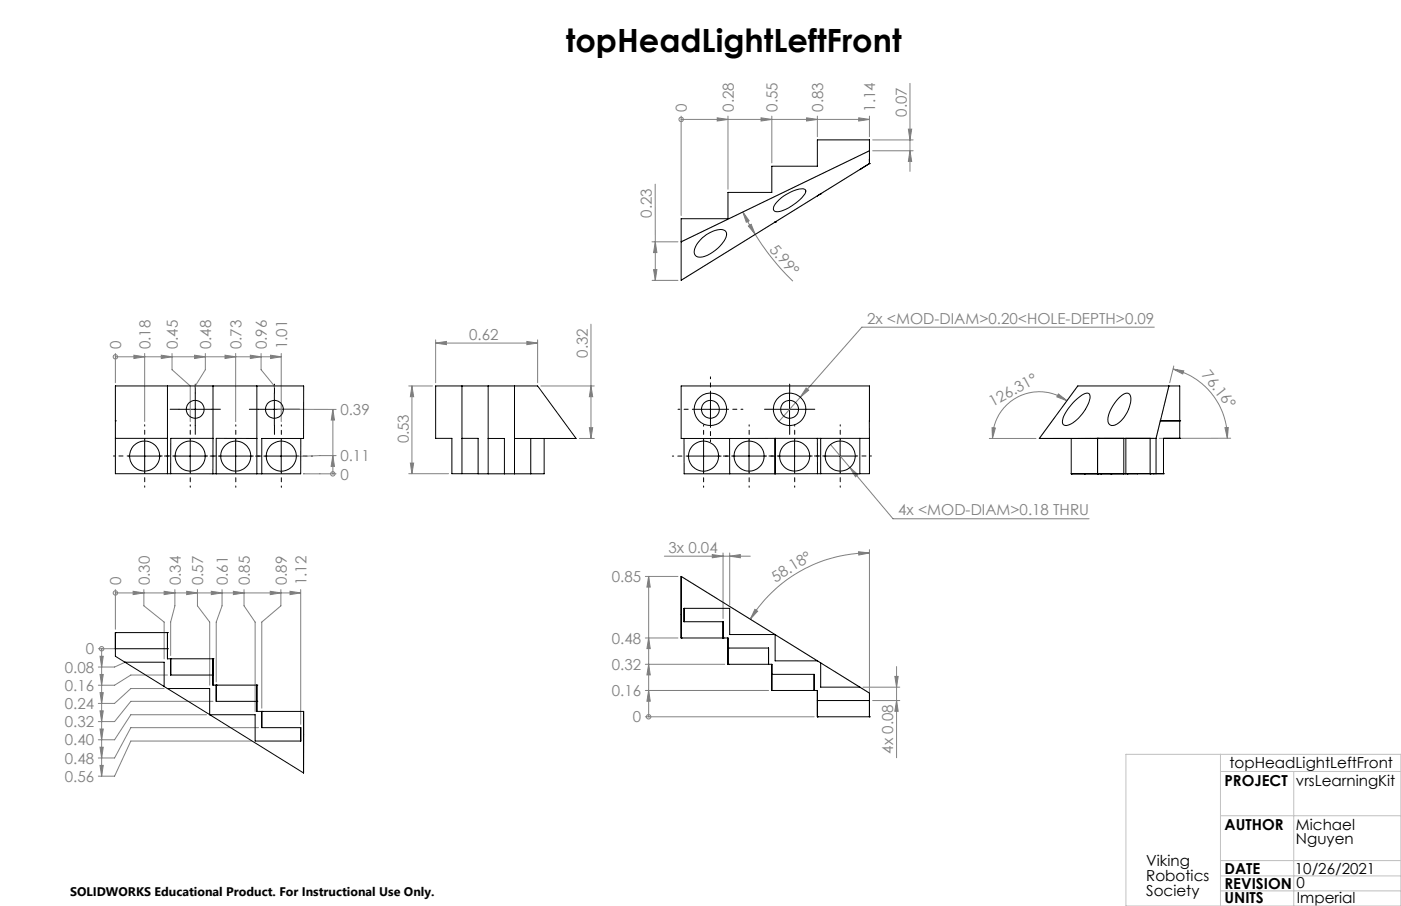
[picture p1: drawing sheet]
<svg xmlns="http://www.w3.org/2000/svg" width="432mm" height="279mm" viewBox="0 0 432 279" stroke-linecap="round" stroke-linejoin="round" font-family="sans-serif">
<g fill="none" stroke="#808080" stroke-width=".31">
<path d="M209.9 36.8h.1M209.9 35.8v30.7M209.9 36.8h58.1M221.1 36.3l3.3 .5-3.3 .5zM224.4 35.8v22.5M234.6 36.3l3.3 .5-3.3 .5zM237.9 35.8v14.4M248.6 36.3l3.3 .5-3.3 .5zM251.9 35.8v6.4M264.7 36.3l3.3 .5-3.3 .5zM268 35.8v6.4M280 39.8h1l-.5 3.3z"/>
<path d="M280.5 25.7v27.1M201.9 56.8l.1 17.8M269 43.1h12.4M269 46.5h12.4M280.5 46.5l.5 3.3h-1zM200.9 74.6h8.1M202 74.6v11.9M202 74.6l.5 3.3h-1.1zM229 65.4l1.9 2.7-.9 .4zM229 65.4l3.8 6.9M230.6 69.7l.9-.5 1.3 3.1zM232.8 72.3l4.9 7.1 3.2 3.7 3.5 3.6"/>
<path d="M182.1 100v35.2M201 86.5h8M201.4 83.1h1.1l-.5 3.4zM35.6 110h.1M35.6 109v9M35.6 110h51.1M41.3 109.5l3.3 .5-3.3 .6zM44.6 109v21M49.7 109.5l3.3 .5-3.3 .6zM53 109v5l5.6 5v11M60 109.5l3.3 .5-3.3 .6zM63.3 109v5l-3.1 5v.5"/>
<path d="M69.4 109.5l3.2 .5-3.2 .6zM72.6 109v21M77.2 109.5l3.3 .5-3.3 .6zM80.5 109v5l4.1 5v.5M83.4 109.5l3.3 .5-3.3 .6zM86.7 109v21M126 119h7.3M127 119v27.1M127 119l.5 3.3h-1zM134.3 105.8l3.3-.5v1zM134.3 104.8v13.2M134.3 105.8h31.4"/>
<path d="M162.4 105.3l3.3 .5-3.3 .5zM165.7 104.8v13.2M166.7 119h16.5M182.1 119l.6 3.3h-1.1zM248.5 119.7l.7 .6-2.5 2.2zM355.8 100.9h-90.2l-25.5 29.1M361.6 113.8l3.2 .6-.3 .9zM361.6 113.8a22 22 0 0 1 16.7 21.3M361.8 112.9l-1.3 5.1M85.6 126.2l18 .1M102.6 126.3v19.8M102.6 126.3l.5 3.2h-1z"/>
<path d="M178.6 135.2h4.6M181.6 131.9h1.1l-.6 3.3zM256 137.1l19.2 22.9h60.5M304.9 135.2h14.4M305.8 131.9l1 .1-.9 3.2zM326.2 121.5l2.6 2.1-3.1-1.2zM328.8 123.6a14.4 14.4 0 0 0-15-1.2 14.4 14.4 0 0 0-7.9 12.8M377.5 131.9l1.1-.1-.3 3.3zM379.3 135.1l-22 .1M93.6 146.1h10M102.6 146.1h.1M102.6 140.5l.5 3.3h-1z"/>
<path d="M103.6 140.5l-15.9 .2M126 146.1h12.3M126.5 142.8h1l-.5 3.3zM261.9 144.2l2.5 2.2-.7 .6zM198.9 177.8h10.1M199.9 177.8l.5 3.2h-1zM199.9 177.8v43.3M204.8 171.5h26.4M219.5 171l3.3 .5-3.3 .5zM222.8 170.5v20.2M224.9 171.5l3.3-.5v1zM224.9 170.5v16.1"/>
<path d="M264.6 170.1l3.4 .4-3.3 .7zM268 170.5a43.2 43.2 0 0 0-36.8 20.5M268 169.5v45.6M35.6 182.8h.1M35.6 181.8v12.3M35.6 182.8h57.1M41 182.4l3.3 .4-3.3 .6zM44.3 181.8v5l6.3 5v11.4M50.6 182.4l3.3 .4-3.3 .6zM53.9 181.8v5l-1.3 5v10.4M57.5 182.4l3.4 .4-3.4 .6zM60.9 181.8v5l3.7 5v19.5"/>
<path d="M65.1 182.4l3.3 .4-3.3 .6zM68.4 181.8v5l-1.8 5v18.5M71.9 182.4l3.3 .4-3.3 .6zM75.2 181.8v5l3.4 5v27.6M83.3 182.4l3.3 .4-3.3 .6zM86.6 181.8v5l-5.9 5v26.6M89.4 182.4l3.3 .4-3.3 .6zM92.7 181.8v41.6M198.9 196.7h10.1M199.9 196.7l.5 3.3h-1zM232.7 187.9l.8 .6-2.3 2.5zM30.3 200.1h5.3"/>
<path d="M30.8 202.4h1l-.5 3.3zM30.8 208h1l-.5 3.3zM30.8 213.6h1l-.5 3.3zM30.8 219.2h1l-.5 3.3zM31.3 200.1v39.3M31.3 200.1h.1M38.6 204.2l-3.3 1.5h-5M50.6 212.3h-10.3l-5 4.6h-5M51.6 208.2h-11.3l-5 3.1h-5M65.7 216.3h-25.4l-5 6.2h-5M198.9 212.9h38M198.9 204.9h24.5"/>
<path d="M199.9 212.9l.5 3.4h-1zM199.9 204.9l.5 3.2h-1zM266 211.9h11.3M269 216h8.3M275.8 208.6h1l-.5 3.3zM276.3 216l.5 3.4h-1zM276.3 205.6v28.1M30.8 224.8h1l-.5 3.3zM30.8 230.4h1l-.5 3.4zM30.8 236h1l-.5 3.4zM63.6 220.4h-23.3l-5 7.7h-5M77.6 228.5h-37.3l-5 10.9h-5"/>
<path d="M79.7 224.4h-39.4l-5 9.4h-5M198.9 221.1h52M199.9 221.1h.1"/>
<circle cx="209.9" cy="36.8" r=".68"/>
<circle cx="35.6" cy="110" r=".67"/>
<circle cx="102.6" cy="146.1" r=".68"/>
<circle cx="35.6" cy="182.9" r=".68"/>
<circle cx="31.3" cy="200.1" r=".68"/>
<circle cx="199.9" cy="221.1" r=".69"/>
</g>
<path d="M55.2 126.2h-2.8M60.2 121.2v-2.7M60.2 131.2v2.8M65.2 126.2h2.7M79.6 126.2h-2.8M84.6 121.2v-2.7M84.6 131.2v2.8M89.6 126.2h2.7M238.4 126.2h-2.8M243.4 121.2v-2.7M243.4 131.2v2.8M248.4 126.2h2.7" fill="none" stroke="#000" stroke-width=".31" stroke-dasharray="15.2 1.3 1.3 1.3"/>
<path d="M214 126.2h-5M219 121.2v-5M219 131.2v5M224 126.2h5" fill="none" stroke="#000" stroke-width=".31" stroke-dasharray="15.2 1.3 1.3 1.3" stroke-dashoffset="14.6"/>
<g fill="none" stroke="#000" stroke-width=".31" stroke-dasharray="15.2 1.3 1.3 1.3" stroke-dashoffset="14.8">
<path d="M44.6 135.6v-4.6M58.6 135.6v-4.6M72.7 135.6v-4.6M86.7 135.7v-4.7M216.9 135.7v-4.7M230.9 135.6v-4.6M244.9 135.6v-4.6M259 135.6v-4.6M39.6 140.6h-4.6M44.6 145.6v4.7M49.6 140.6h4.6M53.6 140.6h-4.6"/>
<path d="M58.6 145.6v4.7M63.6 140.6h4.7M67.7 140.6h-4.7M72.7 145.6v4.7M77.7 140.6h4.6M81.7 140.7h-4.6M86.7 145.7v4.6M91.7 140.7h4.6M211.9 140.7h-4.7M216.9 145.7v4.6M221.9 140.7h4.6M225.9 140.6h-4.6"/>
<path d="M230.9 145.6v4.7M235.9 140.6h4.6M239.9 140.6h-4.6M244.9 145.6v4.7M249.9 140.6h4.7M254 140.6h-4.7M259 145.6v4.7M264 140.6h4.6"/>
</g>
<g fill="none" stroke="#000" stroke-width=".31">
<path d="M44.6 135.6v10M55.2 126.2h10M58.6 135.6v10.1M60.2 121.2v10M72.6 135.6v10.1M79.6 126.2h10M84.6 121.2v10M86.7 135.7v10M214 126.2h9.9M216.9 135.7v10M219 121.2v10M230.9 135.6v10.1"/>
<path d="M238.4 126.2h10M243.3 121.2v10M244.9 135.6v10.1M258.9 135.6v10M39.6 140.7h10M53.6 140.7h10M67.7 140.7h9.9M81.7 140.7h10M211.8 140.7h10M225.9 140.7h10M239.9 140.7h10M254 140.7h9.9"/>
</g>
<path d="M210 177.7l58 36" fill="none" stroke="#c0c0c0" stroke-width=".31" stroke-dasharray="15.2 1.3 1.3 1.3" stroke-dashoffset="2.1"/>
<path d="M320.3 135.2l11.9-16.2" fill="none" stroke="#c0c0c0" stroke-width=".31" stroke-dasharray="15.2 1.3 1.3 1.3" stroke-dashoffset="7.1"/>
<path d="M356.3 135.2l4-16.2" fill="none" stroke="#c0c0c0" stroke-width=".31" stroke-dasharray="15.2 1.3 1.3 1.3" stroke-dashoffset="8.8"/>
<path d="M320.3 135.2h36" fill="none" stroke="#c0c0c0" stroke-width=".31" stroke-dasharray="15.2 1.3 1.3 1.3" stroke-dashoffset="-.9"/>
<path d="M268 50.4l-58.1 36M268 46.5l-58.1 28.1M347 232.6h84.8v46.8h-84.8zM376.2 232.6v46.8M376.2 237.9h55.6M398.7 237.9v41.5M376.2 251.6h55.6M376.2 265.4h55.6M376.2 270.1h55.6M376.2 274.7h55.6" fill="none" stroke="#c0c0c0" stroke-width=".31"/>
<g fill="#808080">
<path d="M377.5 131.9l1.1-.1-.3 3.3zM361.6 113.8l3.2 .6-.3 .9z"/>
<path d="M199.9 212.9l.5 3.4h-1zM199.9 204.9l.5 3.2h-1zM199.9 196.7l.5 3.3h-1zM199.9 177.8l.5 3.2h-1z"/>
<path d="M326.2 121.5l2.6 2.1-3.1-1.2zM305.8 131.9l1 .1-.9 3.2z"/>
<path d="M264.6 170.1l3.4 .4-3.3 .7zM232.7 187.9l.8 .6-2.3 2.5z"/>
<path d="M41.3 109.5l3.3 .5-3.3 .6zM49.7 109.5l3.3 .5-3.3 .6zM60 109.5l3.3 .5-3.3 .6zM69.4 109.5l3.2 .5-3.2 .6zM77.2 109.5l3.3 .5-3.3 .6zM83.4 109.5l3.3 .5-3.3 .6z"/>
<path d="M280 39.8h1l-.5 3.3zM280.5 46.5l.5 3.3h-1zM221.1 36.3l3.3 .5-3.3 .5zM234.6 36.3l3.3 .5-3.3 .5zM248.6 36.3l3.3 .5-3.3 .5zM264.7 36.3l3.3 .5-3.3 .5z"/>
<path d="M41 182.4l3.3 .4-3.3 .6zM50.6 182.4l3.3 .4-3.3 .6zM57.5 182.4l3.4 .4-3.4 .6zM65.1 182.4l3.3 .4-3.3 .6zM71.9 182.4l3.3 .4-3.3 .6zM83.3 182.4l3.3 .4-3.3 .6zM89.4 182.4l3.3 .4-3.3 .6z"/>
<path d="M202 74.6l.5 3.3h-1.1zM201.4 83.1h1.1l-.5 3.4z"/>
<path d="M229 65.4l1.9 2.7-.9 .4zM230.6 69.7l.9-.5 1.3 3.1z"/>
<path d="M102.6 140.5l.5 3.3h-1zM102.6 126.3l.5 3.2h-1z"/>
<path d="M30.8 202.4h1l-.5 3.3zM30.8 208h1l-.5 3.3zM30.8 213.6h1l-.5 3.3zM30.8 219.2h1l-.5 3.3zM30.8 224.8h1l-.5 3.3zM30.8 230.4h1l-.5 3.4zM30.8 236h1l-.5 3.4z"/>
<path d="M162.4 105.3l3.3 .5-3.3 .5zM134.3 105.8l3.3-.5v1zM224.9 171.5l3.3-.5v1zM219.5 171l3.3 .5-3.3 .5z"/>
<path d="M261.9 144.2l1.8 2.8 .7-.6zM248.5 119.7l-1.8 2.8 2.5-2.2z"/>
<path d="M127 119l.5 3.3h-1zM126.5 142.8h1l-.5 3.3zM275.8 208.6h1l-.5 3.3zM276.3 216l.5 3.4h-1z"/>
<path d="M182.1 119l.6 3.3h-1.1zM181.6 131.9h1.1l-.6 3.3z"/>
</g>
<g fill="none" stroke="#000" stroke-width=".31">
<path d="M252.9 59.8h.1M252.9 59.8l-1 .6M265 52.3l-12.1 7.5M265 52.3h.1M268 46.5l-58.1 28.1M268 50.4v-7.3h-16.1v8.2h-14v8h-13.5v8.2h-14.5v18.9l29-17.9M268 50.4h.1M268 50.4l-3 1.9M268 49.1v1.3M216.5 73.3a8.2 8.2 0 0 1 6.6-2.4 1.7 1.7 0 0 1 .4 2.9 11.1 11.1 0 0 1-8 5.5 1.75 1.75 0 0 1-1.3-2.7l1-1.8zM238.9 68.5h.1M240 61.7a10.8 10.8 0 0 1 7.9-3.4l.2 .2a1.29 1.29 0 0 1-.5 1.9 14.7 14.7 0 0 1-8 4.9 1.13 1.13 0 0 1-1.3-.7 1.13 1.13 0 0 1 .4-1.3z"/>
<path d="M251.9 60.4l-13 8.1M51.6 119v27.1M65.7 119v16.2M79.2 119v27.1M142.4 119v27.1M150.5 119v27.1M158.6 119v27.1M360.3 119h-28.1l-11.9 16.2M360.3 119h3.3v16.2M360.3 119l-2.7 10.8M35.6 129.8h.1M35.6 135.2h16"/>
<path d="M65.7 135.2h-13.1v10.9M65.7 135.2l-.1 10.9M79.2 135.2h-12.6v10.9M92.7 135.2v10.9h-27.1M142.4 135.2h5v10.9M150.5 135.2h5v10.9M158.6 135.2h19l-11.9-16.2h-31.4v16.2h5v10.9h28.4v-10.9M163.6 135.2v10.9M210.8 135.2l.1 10.9h54.1M224.9 135.2v10.9M238.9 135.2h-29v-16.2h58.1v16.2M238.9 135.2h.1"/>
<path d="M238.9 135.2v10.9M238.9 135.2h13M251.9 135.2h1M251.9 135.2l.1 10.9M252.9 135.2h12.1M252.9 135.2v10.9M265 135.2h3M265 135.2v10.9M268 135.2v10.9h-3M320.3 135.2h18M330.2 135.2v10.9M331.4 123.5a5.4 5.4 0 0 1 4-2.2l.2 .1a3.8 3.8 0 0 1-.6 4 11 11 0 0 1-6.4 5.8l-.7-.1a2.9 2.9 0 0 1 .4-3.7l1.4-2z"/>
<path d="M338.3 135.2h8.1v10.9M338.3 135.2h.1M338.3 135.2h-18M338.3 135.2h18M338.3 135.2v10.9M345.1 122.5l1.2-.9a1.35 1.35 0 0 1 1.6-.2 1.35 1.35 0 0 1 .6 1.4 9.9 9.9 0 0 1-4.9 8.3 1.65 1.65 0 0 1-1.8-.4 1.65 1.65 0 0 1-.3-1.9 12.7 12.7 0 0 1 3.6-6.3zM356.3 135.2v10.9h-1.8M363.6 129.8h.1M363.6 135.2h.1M363.6 135.2h-5v10.9M363.6 129.8h-6l-1.3 5.4M52.6 146.1h-17v-27.1h58v16.2h-12.9v10.9"/>
<path d="M52.6 146.1h13M330.2 146.1h.1M334.3 146.1h.1M338.3 146.1h.1M339.3 146.1h.1M342.4 146.1h.1M347 146.1v-10.9h7.5v10.9M347.4 146.1h.1M350.5 146.1h.1M354.5 146.1h.1M355.5 146.1h.1M358.6 146.1h.1"/>
<path d="M358.6 146.1h-28.4M35.6 195.1v7.3l2.9 1.8M35.6 195.1h.1M35.6 195.1h16M51.6 195.1h.1M51.6 195.1v8.1h14.1M209.9 196.7h.1M209.9 196.7h14.5v8.2M210.9 187.6v4.1M222.8 196.7h.1M224.4 199.8h.1M224.4 199.8h12.5v5.1"/>
<path d="M238.9 195.7l-29-17.9v18.9M238.9 195.7h-14v-8.1h-14.1v4.1h12v5M238.9 195.7h.1M238.9 195.7l13 8.1M238.9 195.7v8.1h13.1l.9 .6M35.6 200.1h16M38.5 204.2h12.1v7.5M38.5 204.2l12.1 7.5M50.6 211.7l1 .6h13v8.1M51.6 200.1h.1M51.6 212.3l13 8.1M52.6 203.2v5h13.1"/>
<path d="M65.7 203.2h.1M65.7 203.2v8.1h13.5M66.6 211.3h.1M66.6 211.3v5h12.6M79.2 216.3h.1M79.2 211.3h.1M79.2 211.3v8.1h14.4v7.1M80.7 219.4h.1M80.7 219.4v5h12v4.1h-14.1v-8.1h-14M93.6 219.4v19l-28.9-18M224.4 204.9h.1M224.4 204.9h13.5v3.1"/>
<path d="M237.9 212.9h.1M237.9 204.9v8M237.9 212.9h14v8.2M237.9 208h13v4.9M250.9 208v4.9M251.9 216h.1M251.9 216h16.1M252.9 204.4l12.1 7.5M252.9 204.4v7.5h12.1M265 211.9l3 1.8v7.4M251.9 221.1h.1M251.9 221.1h16.1"/>
<path d="M268 221.1h.1"/>
<circle cx="60.2" cy="126.2" r="2.75"/>
<circle cx="84.6" cy="126.2" r="2.75"/>
<circle cx="218.9" cy="126.2" r="5"/>
<circle cx="219" cy="126.2" r="2.75"/>
<circle cx="243.3" cy="126.2" r="2.75"/>
<circle cx="243.3" cy="126.2" r="5"/>
<circle cx="44.6" cy="140.6" r="4.6"/>
<circle cx="58.6" cy="140.7" r="4.6"/>
<circle cx="72.7" cy="140.7" r="4.6"/>
<circle cx="86.7" cy="140.7" r="4.6"/>
<circle cx="216.8" cy="140.7" r="4.6"/>
<circle cx="230.9" cy="140.7" r="4.6"/>
<circle cx="244.9" cy="140.7" r="4.6"/>
<circle cx="258.9" cy="140.6" r="4.6"/>
</g>
<text font-size="9.9" x="174.4" y="16">topHeadLightLeftFront</text>
<g font-size="4.7" fill="#808080">
<text x="211.7" y="34.5" transform="rotate(-90 211.7 34.5)">0</text>
<text x="226.1" y="34.5" transform="rotate(-90 226.1 34.5)">0.28</text>
<text x="239.7" y="34.5" transform="rotate(-90 239.7 34.5)">0.55</text>
<text x="253.7" y="34.5" transform="rotate(-90 253.7 34.5)">0.83</text>
<text x="269.7" y="34.5" transform="rotate(-90 269.7 34.5)">1.14</text>
<text x="279.5" y="36" transform="rotate(-90 279.5 36)">0.07</text>
<text x="200.9" y="67.1" transform="rotate(-90 200.9 67.1)">0.23</text>
<text x="237" y="77" transform="rotate(49 237 77)">5.99°</text>
<text x="267.3" y="99.8">2x &lt;MOD-DIAM&gt;0.20&lt;HOLE-DEPTH&gt;0.09</text>
<text x="37.3" y="107.7" transform="rotate(-90 37.3 107.7)">0</text>
<text x="46.4" y="107.7" transform="rotate(-90 46.4 107.7)">0.18</text>
<text x="54.8" y="107.7" transform="rotate(-90 54.8 107.7)">0.45</text>
<text x="65.1" y="107.7" transform="rotate(-90 65.1 107.7)">0.48</text>
<text x="74.4" y="107.7" transform="rotate(-90 74.4 107.7)">0.73</text>
<text x="82.2" y="107.7" transform="rotate(-90 82.2 107.7)">0.96</text>
<text x="88.5" y="107.7" transform="rotate(-90 88.5 107.7)">1.01</text>
<text x="144.6" y="104.8">0.62</text>
<text x="181.2" y="110.3" transform="rotate(-90 181.2 110.3)">0.32</text>
<text x="370.3" y="115.6" transform="rotate(52 370.3 115.6)">76.16°</text>
<text x="305.9" y="125.5" transform="rotate(-29 305.9 125.5)">126.31°</text>
<text x="104.9" y="128">0.39</text>
<text x="126" y="136.8" transform="rotate(-90 126 136.8)">0.53</text>
<text x="104.9" y="142.3">0.11</text>
<text x="104.9" y="147.9">0</text>
<text x="276.9" y="159">4x &lt;MOD-DIAM&gt;0.18 THRU</text>
<text x="206" y="170.5">3x 0.04</text>
<text x="188.6" y="179.5">0.85</text>
<text x="239" y="179.6" transform="rotate(-32 239 179.6)">58.18°</text>
<text x="37.4" y="180.5" transform="rotate(-90 37.4 180.5)">0</text>
<text x="46.1" y="180.5" transform="rotate(-90 46.1 180.5)">0.30</text>
<text x="55.7" y="180.5" transform="rotate(-90 55.7 180.5)">0.34</text>
<text x="62.6" y="180.5" transform="rotate(-90 62.6 180.5)">0.57</text>
<text x="70.2" y="180.5" transform="rotate(-90 70.2 180.5)">0.61</text>
<text x="77" y="180.5" transform="rotate(-90 77 180.5)">0.85</text>
<text x="88.4" y="180.5" transform="rotate(-90 88.4 180.5)">0.89</text>
<text x="94.5" y="180.5" transform="rotate(-90 94.5 180.5)">1.12</text>
<text x="26.5" y="201.8">0</text>
<text x="188.6" y="198.5">0.48</text>
<text x="20" y="207.4">0.08</text>
<text x="188.6" y="206.6">0.32</text>
<text x="20" y="213.1">0.16</text>
<text x="188.6" y="214.7">0.16</text>
<text x="20" y="218.7">0.24</text>
<text x="20" y="224.3">0.32</text>
<text x="195" y="222.8">0</text>
<text x="20" y="229.9">0.40</text>
<text x="275.3" y="232.4" transform="rotate(-90 275.3 232.4)">4x 0.08</text>
<text x="20" y="235.5">0.48</text>
<text x="20" y="241.1">0.56</text>
</g>
<g font-size="4.7">
<text x="378.9" y="236.8">topHeadLightLeftFront</text>
<text x="377.4" y="242.3">PROJECT</text>
<text x="399.4" y="242.3">vrsLearningKit</text>
<text x="377.4" y="255.9">AUTHOR</text>
<text x="399.4" y="255.9">Michael</text>
<text x="399.4" y="260.4">Nguyen</text>
<text x="353.3" y="267.1">Viking</text>
<text x="377.4" y="269.5">DATE</text>
<text x="399.1" y="269.5">10/26/2021</text>
<text x="353.3" y="271.7">Robotics</text>
<text x="377.4" y="274">REVISION</text>
<text x="399.6" y="273.9">0</text>
<text x="353.3" y="276.2">Society</text>
<text x="377.4" y="278.5">UNITS</text>
<text x="399.7" y="278.5">Imperial</text>
</g>
<text font-size="3.8" x="21.6" y="276.3">SOLIDWORKS Educational Product. For Instructional Use Only.</text>
</svg>
